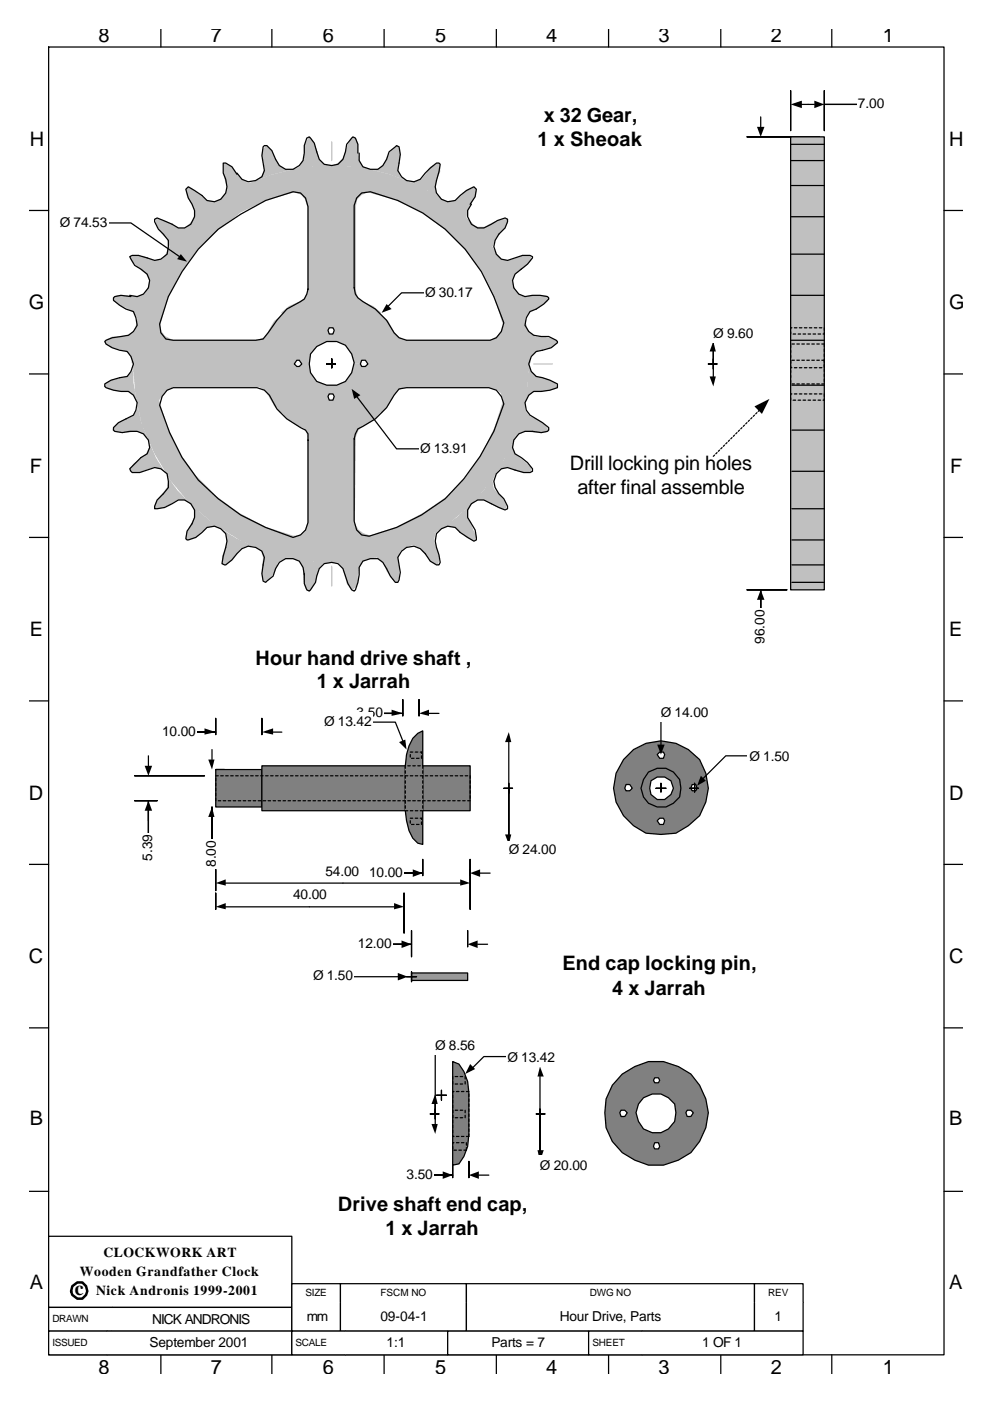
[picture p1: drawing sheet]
<svg xmlns="http://www.w3.org/2000/svg" width="210mm" height="297mm" viewBox="0 0 210 297" stroke-linecap="round" stroke-linejoin="round" font-family="sans-serif">
<g fill="none" stroke="#000" stroke-width=".26">
<path d="M10.3 10h190v277.2h-190zM34.1 6.2v3.8M57.7 6.2v3.8M81.5 6.2v3.8M105.3 6.2v3.8M129.1 6.2v3.8M152.9 6.2v3.8M176.5 6.2v3.8M6.3 44.6h4M200.3 44.6h4M6.3 79.3h4M200.3 79.3h4"/>
<path d="M6.3 113.9h4M200.3 113.9h4M6.3 148.6h4M200.3 148.6h4M6.3 183.3h4M200.3 183.3h4M6.3 217.9h4M200.3 217.9h4M6.3 252.6h4M200.3 252.6h4M34.1 287.2v4.1M57.7 287.2v4.1"/>
<path d="M81.5 287.2v4.1M105.3 287.2v4.1M129.1 287.2v4.1M152.9 287.2v4.1M176.5 287.2v4.1"/>
</g>
<path d="M10.3 262.1h51.6v15.1h-51.6z" fill-rule="evenodd" fill="#fff" stroke="#000" stroke-width=".26"/>
<path d="M61.9 272.2h10.3v3.9h-10.3z" fill-rule="evenodd" fill="#fff"/>
<path d="M61.9 276.1v-3.9h10.3v3.9" fill="none" stroke="#000" stroke-width=".26"/>
<path d="M72.2 272.2h26.8v3.9h-26.8z" fill-rule="evenodd" fill="#fff"/>
<path d="M72.2 276.1v-3.9h26.8v3.9" fill="none" stroke="#000" stroke-width=".26"/>
<path d="M99 272.2h61.1v3.9h-61.1z" fill-rule="evenodd" fill="#fff"/>
<path d="M99 276.1v-3.9h61.1v3.9" fill="none" stroke="#000" stroke-width=".26"/>
<path d="M160.1 272.2h10.3v3.9h-10.3z" fill-rule="evenodd" fill="#fff"/>
<path d="M160.1 276.1v-3.9h10.3v3.9" fill="none" stroke="#000" stroke-width=".26"/>
<path d="M10.3 277.2h13.5v5h-13.5z" fill-rule="evenodd" fill="#fff"/>
<path d="M23.8 277.2h-13.5v5h13.5" fill="none" stroke="#000" stroke-width=".26"/>
<path d="M23.8 277.2h38.1v5h-38.1z" fill-rule="evenodd" fill="#fff"/>
<path d="M23.8 277.2h38.1v5h-38.1" fill="none" stroke="#000" stroke-width=".26"/>
<path d="M61.9 276.1h10.3v6.1h-10.3z" fill-rule="evenodd" fill="#fff"/>
<path d="M61.9 276.1v6.1h10.3v-6.1" fill="none" stroke="#000" stroke-width=".26"/>
<path d="M72.2 276.1h26.8v6.1h-26.8z" fill-rule="evenodd" fill="#fff"/>
<path d="M72.2 276.1v6.1h26.8v-6.1" fill="none" stroke="#000" stroke-width=".26"/>
<path d="M99 276.1h61.1v6.1h-61.1z" fill-rule="evenodd" fill="#fff"/>
<path d="M99 276.1v6.1h61.1v-6.1" fill="none" stroke="#000" stroke-width=".26"/>
<path d="M160.1 276.1h10.3v6.1h-10.3z" fill-rule="evenodd" fill="#fff"/>
<path d="M160.1 276.1v6.1h10.3v-6.1" fill="none" stroke="#000" stroke-width=".26"/>
<path d="M10.3 282.2h12.5v5h-12.5z" fill-rule="evenodd" fill="#fff"/>
<path d="M22.8 282.2h-12.5v5h12.5" fill="none" stroke="#000" stroke-width=".26"/>
<path d="M22.8 282.2h39.1v5h-39.1z" fill-rule="evenodd" fill="#fff"/>
<path d="M22.8 282.2h39.1v5h-39.1" fill="none" stroke="#000" stroke-width=".26"/>
<path d="M61.9 282.2h11.4v5h-11.4z" fill-rule="evenodd" fill="#fff"/>
<path d="M73.3 282.2h-11.4v5h11.4" fill="none" stroke="#000" stroke-width=".26"/>
<path d="M73.3 282.2h21.7v5h-21.7z" fill-rule="evenodd" fill="#fff"/>
<path d="M73.3 282.2h21.7v5h-21.7" fill="none" stroke="#000" stroke-width=".26"/>
<path d="M95 282.2h29.9v5h-29.9z" fill-rule="evenodd" fill="#fff" stroke="#000" stroke-width=".26"/>
<path d="M124.9 282.2h11.4v5h-11.4z" fill-rule="evenodd" fill="#fff"/>
<path d="M136.3 282.2h-11.4v5h11.4" fill="none" stroke="#000" stroke-width=".26"/>
<path d="M136.3 282.2h34.1v5h-34.1z" fill-rule="evenodd" fill="#fff"/>
<g fill="none" stroke="#000" stroke-width=".26">
<path d="M151.6 96.5l-.3 .2M152.1 96l-.2 .2M152.7 95.4l-.3 .3M153.2 94.9l-.3 .3M153.7 94.4l-.2 .2M154.3 93.8l-.3 .3M154.8 93.3l-.3 .3M155.3 92.8l-.3 .2M155.8 92.3l-.2 .2M156.4 91.7l-.3 .3M156.9 91.2l-.3 .3M157.4 90.7l-.2 .2"/>
<path d="M158 90.1l-.3 .3M158.5 89.6l-.3 .3M159 89.1l-.3 .2M159.5 88.5l-.2 .3M160.1 88l-.3 .3M160.6 87.5l-.3 .3M161.1 87l-.2 .2M136.3 282.2h34.1v5h-34.1"/>
</g>
<path d="M160.1 86.2l3.1-1.6-1.5 3.2z" fill="#000"/>
<path d="M158.5 125.1h8.5zM158.5 29h15.3zM161.4 125.1v7.9z" fill-rule="evenodd" fill="#fff"/>
<path d="M158.5 29h15.3h-15.3M161.4 24.8v2.4M158.5 125.1h8.5h-8.5M161.4 125.1v7.9v-7.9M161.4 127.2v2.1" fill="none" stroke="#000" stroke-width=".26"/>
<path d="M160.6 26.9h1.6l-.8 2.1zM161.4 125.1l.8 2.1h-1.6z" fill="#000"/>
<g fill="#fff">
<path d="M159.3 129h3.9v8h-3.9z" fill-rule="evenodd"/>
<path d="M167.7 19.2v8.5zM174.9 19.2v8.5zM174.9 22.1h10z" fill-rule="evenodd"/>
</g>
<path d="M167.7 19.2v8.5v-8.5M174.9 19.2v8.5v-8.5M169.9 22.1h2.9M174.9 22.1h10h-10" fill="none" stroke="#000" stroke-width=".26"/>
<path d="M167.7 22.1l2.4-.8v1.6zM172.8 21.3l2.1 .8-2.1 .8z" fill="#000"/>
<g fill="#fff">
<path d="M181.8 20h6.3v4h-6.3z" fill-rule="evenodd"/>
<path d="M150.3 77.2h1.8zM151.3 76.1v2.1z" fill-rule="evenodd"/>
</g>
<path d="M150.3 77.2h1.8h-1.8M151.3 78.2v-2.1v2.1M151.3 70.6v6.6v-2.9M151.3 77.2v2.9" fill="none" stroke="#000" stroke-width=".26"/>
<path d="M151.3 72.4l.6 2.1h-1.4zM150.5 79.8h1.4l-.6 2.1z" fill="#000"/>
<path d="M150.8 68.4h9.3v4.3h-9.3z" fill-rule="evenodd" fill="#fff"/>
<path d="M167.7 29h7.2v96.1h-7.2z" fill-rule="evenodd" fill="#c0c0c0" stroke="#000" stroke-width=".26"/>
<g fill="none" stroke="#000" stroke-width=".26">
<path d="M167.7 39.3h7.2M167.7 34h7.2M167.7 30.6h7.2M167.7 53.9h7.2M167.7 45.9h7.2M167.7 72.1h7.2M167.7 62.6h7.2M167.7 77.4v.6h.3M167.7 70.3v.5M167.7 73.2v.5M167.7 74.3v.5M167.7 75.3v.5"/>
<path d="M167.7 76.4v.8M167.7 78.5v.5M167.7 79.6v.5M168 69.5h-.3v.3M168 76.4h.5M168 72.9h.5M168.3 70.8h.5M168.5 78h.6M168.5 69.5h.6M169.1 76.4h.5M169.1 72.9h.5M169.3 70.8h.6"/>
<path d="M169.6 78h.5M169.6 69.5h.5M170.1 76.4h.6M170.1 72.9h.6M170.4 70.8h.5M170.7 78h.5M170.7 69.5h.5M171.2 76.4h.5M171.2 72.9h.5M171.4 70.8h.6M171.7 78h.5M171.7 69.5h.5"/>
<path d="M172.2 76.4h.6M172.2 72.9h.6M172.5 70.8h.5M172.8 78h.5M172.8 69.5h.5M173.3 76.4h.5M173.3 72.9h.5M173.6 70.8h.5M173.8 78h.6M173.8 69.5h.6M174.4 72.9h.5v.6M174.4 76.4h.5"/>
<path d="M174.9 69.5v.5M174.9 70.6v.2h-.3M174.9 74v.5M174.9 75.1v.5M174.9 76.1v.8M174.9 77.2v.8M174.9 78.2v.6M174.9 79.3v.5M167.7 80.6v.5M167.7 84.3v.5M168 81.7h6.9M168 91.2h6.9"/>
<path d="M168 99.9h6.9M168 83.5h-.3v.3M168 81.4h.5M168.3 84.8h.5M168.5 83.5h.6M169.1 81.4h.5M169.3 84.8h.6M169.6 83.5h.5M170.1 81.4h.6M170.4 84.8h.5M170.7 83.5h.5M171.2 81.4h.5"/>
<path d="M171.4 84.8h.6M171.7 83.5h.5M172.2 81.4h.6M172.5 84.8h.5M172.8 83.5h.5M173.3 81.4h.5M173.6 84.8h.5M173.8 83.5h.6M174.4 81.4h.5M174.9 80.3v.6M174.9 83.5v.5M174.9 84.6v.2h-.3"/>
<path d="M168 107.9h6.9M168 114.5h6.9M168 119.8h6.9M168 123.5h6.9"/>
</g>
<g fill="#c0c0c0" stroke="#c0c0c0" stroke-width=".26">
<path d="M28.3 76.9h41h-3.4l-6.4 10.6-1.3-1.6-1.8-3.2-1.4-.8h-18.2l-1.9 1.1-1.3 1.8a38.1 38.1 0 0 0 28.6 28.9h1.6l1-1.1 .6-1.8v-18l-.3-1.3-.5-.8-.8-.3-2.4-1.3-1.9-2.1 6.6-10.6a4.1 4.1 0 0 0 4.3 4.5l-.3 38.3a42.2 42.2 0 0 1-37.3-23.2l-2.6-6.1-1.4-6.4z" fill-rule="evenodd"/>
<path d="M40.5 47.3a43.1 43.1 0 0 1 29.9-12.2v41l.2-3.4-10.8-6.4 1.6-1.3 1.8-.8 1.4-.8 .8-1.3v-18.3l-.6-1.6-.8-1-1.6-.5-5.8 1.5-5.5 2.7-4.8 3.7-4.5 4.2-3.4 4.8-2.9 5.5-1.6 5.9 .2 1.3 .8 1 1.6 .8h18.3l1.3-.5 .8-1 1.3-2.4 2.1-1.6 10.3 6.3a4.1 4.1 0 0 0-4.5 4.3l-38.1-.3a42 42 0 0 1 12.5-29.6z" fill-rule="evenodd"/>
<path d="M71.2 77.2l41-.3a42 42 0 0 1-41.8 42.3l-.3-37.8 1.9-.5 1.3-.8 1-1.6 .3-1.6 6.4 10.1-1.9 2.1-2.4 1.3-.8 .8-.5 1.3-.3 18.5 .8 1.4 1.1 .8 1.6 .5 5.5-1.9 5.6-2.9a34.1 34.1 0 0 0 15.3-18.2l1.9-5.9-.5-1.5-1.1-.8-1.6-.6h-16.4l-1.8 .3-1.4 .5-1.8 3.2-1.3 1.6-6.4-10.6z" fill-rule="evenodd"/>
<path d="M70.1 35.1a42.3 42.3 0 0 1 37.6 22.8l2.6 6 1.6 6.4 .5 6.6h-37.8l-.3-1.6-1-1.3-1.6-1.1-1.6-.2 10.3-6.1 1.9 1.6 1.3 2.4 1.1 1 1 .5h18.5l1.4-.8 .8-1 .5-1.3-1.9-5.9-2.6-5.5-3.7-4.8a34.7 34.7 0 0 0-20.6-12.1l-1.4 .5-1 1-.3 1.4v18.2l.5 1.6 1.4 .8 1.8 .8 1.6 1.3-10.6 6.6 .3 3.2z" fill-rule="evenodd"/>
</g>
<g fill="#c0c0c0">
<path d="M74.3 29.5l.8-.5 .6 .5 .2 1.1 .3 3.4 .8 1.4 1.6 .5-4.3-.5-3.9-.3 1.3-.5 1.1-1.1z" fill-rule="evenodd"/>
<path d="M78.3 35.9h1.9l1-.8 1.6-2.9 1.6-1.3 .5 1.8-.5 3.5 .5 1.3 1.4 .8-3.8-1.3z" fill-rule="evenodd"/>
<path d="M86.3 38.3l1.5 .2 1.6-.5 1.1-1.3 .8-1.3 1.8-.8 .3 .8v1l-.5 1.1-.6 2.1 .3 1.6 1.1 1-3.5-2.1z" fill-rule="evenodd"/>
<path d="M93.7 42.2l1.3 .6 1.6-.3 2.4-2.1 1-.5h.8l.3 .8-.3 1-1.6 2.9-.2 1.6 1 1.3-3.2-2.9z" fill-rule="evenodd"/>
<path d="M100 47.5l1.3 .6h1.6a7.5 7.5 0 0 1 4.8-1.6v.8l-.5 1-2.2 2.4-.5 1.6 .5 1.6-2.3-3.5z" fill-rule="evenodd"/>
<path d="M105 53.9l1.4 1 1.5 .3 3-1h1.3l.5 .2v.8l-1.6 1.6-1.8 1.3-.6 1.6 .3 1.3-1.8-3.7z" fill-rule="evenodd"/>
<path d="M109 61l1.1 1.4 1.3 .5 1.8-.3h2.7l.5 .5-.2 .8-1.9 1.4-1.9 .8-1 1.3v1.6l-.8-4z" fill-rule="evenodd"/>
<path d="M111.4 69l.8 1.3 1.3 1h1.6l2.6 .6 .6 .5-.6 .8-.8 .5-3.1 .8-1.4 1.1-.2 1.6-.3-4.3z" fill-rule="evenodd"/>
<path d="M112.2 77.2l.5 1.6 1.1 1 1.6 .3 1.3 .5 1 .5 .6 .8-.6 .6-1 .2-1.3 .3h-2.2l-1.3 1-.5 1.4 .5-4z" fill-rule="evenodd"/>
<path d="M111.4 85.4v1.6l1 1.3a6.1 6.1 0 0 1 4 2.9l-.8 .5h-2.4l-1.8-.2-1.6 .5-.8 1.3 1.3-4z" fill-rule="evenodd"/>
<path d="M109 93.3l-.3 1.6 .6 1.3 3.4 2.9v.8l-.8 .3h-1l-3.2-1.1-1.6 .3-1.1 1.1 2.2-3.5z" fill-rule="evenodd"/>
<path d="M105 100.5l-.5 1.5 .3 1.6 2.1 2.4 .5 1.1v.8h-.8l-1-.3-2.9-1.6h-1.6l-1.4 .8 3-2.9z" fill-rule="evenodd"/>
<path d="M93.4 112.1l3.4-2.4 3.2-2.9-.8 1.6v1.3l1.9 4-.3 .8h-.8l-1-.6-2.4-2.1-1.6-.2z" fill-rule="evenodd"/>
<path d="M86.3 115.8l3.7-1.6 3.4-2.1-1.1 1.1-.2 1.5 1 3v1.3l-.2 .8-.8-.3-.8-.5-2.1-2.7-1.4-.8z" fill-rule="evenodd"/>
<path d="M78.3 118.4l4-1 4-1.6-1.4 1.1-.5 1.5 .3 1.6v2.7l-.6 .8-.8-.6-1.3-1.8-.8-1.9-1.3-1z" fill-rule="evenodd"/>
<path d="M70.1 119h4.2l4-.8-1.3 .8-.8 1.3-.3 1.6v1.6l-.5 1-.5 .6-.6-.3-.7-1.1-.8-3.1-1.1-1.4z" fill-rule="evenodd"/>
<path d="M61.9 118.4l4.2 .6 4 .2-1.6 .3-1 1.3-.3 1.6-.5 1.3-.6 1.1-.7 .5-.6-.5-.2-1.1-.3-1.3v-2.1l-.8-1.3z" fill-rule="evenodd"/>
<path d="M54.2 115.8l3.7 1.6 4 .8-1.6 .2-1.3 .8-.5 1.6-.8 1.3-.8 .8-.8 .3-.5-1.6 .2-3.4-.5-1.6z" fill-rule="evenodd"/>
<path d="M46.8 112.1l3.5 2.1 3.7 1.6h-1.6l-1.3 .5-1.9 2.4-1 .8-.8 .3-.3-.8v-1.1l1.1-3.2-.3-1.5z" fill-rule="evenodd"/>
<path d="M40.5 106.8l2.9 2.6 3.4 2.7-1.6-.5-1.3 .2-2.4 2.1-1.3 .6h-.8v-.8l.3-1.1 1.6-2.9v-1.6z" fill-rule="evenodd"/>
<path d="M35.2 100.5l2.4 3.4 2.9 2.9-1.3-.8h-1.6a7.3 7.3 0 0 1-4.8 1.9v-.8l.5-1.1 2.2-2.6 .2-1.6z" fill-rule="evenodd"/>
<path d="M31.5 93.3l1.6 3.7 2.1 3.5-1.1-1.1-1.6-.3-2.9 1.1h-1.3l-.8-.3 .3-.8 .5-.8 2.7-2.1 .7-1.6z" fill-rule="evenodd"/>
<path d="M29.1 85.4l.8 3.9 1.6 4-1.1-1.3-1.6-.5a7.6 7.6 0 0 1-5-.3l1.3-1.6 2.9-1.3 1.1-1.3z" fill-rule="evenodd"/>
<path d="M22.5 81.1l1-.5 3.2-.8 1.3-1 .3-1.6v3.9l.8 4.3-.8-1.6-1.3-.8h-1.6l-2.6-.5-.6-.6z" fill-rule="evenodd"/>
<path d="M22.2 72.4l.6-.5 1-.6h1.3l1.9-.2 1.6-.8 .5-1.3-.8 3.9v4.3l-.5-1.6-1.1-1.1-1.6-.5-1.6-.3-1-.8z" fill-rule="evenodd"/>
<path d="M24.1 63.1l.8-.5h2.1l2.1 .3 1.6-.5 .8-1.4-1.3 4-1.1 4v-1.6l-1.1-1.3-1.3-.8-1.3-.6-1.1-.8z" fill-rule="evenodd"/>
<path d="M27.8 54.4l.5-.2h1.1l1.3 .2 1.8 .8 1.9-.3 1.1-1-2.2 3.4-1.8 3.7 .2-1.6-.7-1.3-1.4-1-1.8-1.9z" fill-rule="evenodd"/>
<path d="M33.1 46.5h.8l1 .2 2.9 1.6h1.6l1.3-.8-2.9 2.9-2.3 3.5 .5-1.6-.5-1.6-1.1-1-.8-1.4-.5-1z" fill-rule="evenodd"/>
<path d="M39.7 39.9h.8l3.4 2.6 1.6 .3 1.3-.6-3.1 2.4-3.2 2.9 .8-1.6v-1.5l-1.6-2.7-.3-1z" fill-rule="evenodd"/>
<path d="M47.6 34.6l1.6 .8 2.1 2.6 1.4 .8 1.5-.3-3.7 1.6-3.7 2.1 1.1-1.3 .3-1.3a6.7 6.7 0 0 1-.6-5z" fill-rule="evenodd"/>
<path d="M56.4 30.9l.5 .2 .8 .8 .5 1.3 1.1 1.9 1.3 .8h1.6l-4.3 1.1-3.7 1.3 1.4-1.1 .5-1.3-.5-3.2 .2-1z" fill-rule="evenodd"/>
<path d="M65.6 29l.5 .5 1.1 2.2 .5 2.1 1.1 1 1.6 .6h-4.3l-3.9 .8 1.3-.8 .8-1.4 .3-1.5v-1.6z" fill-rule="evenodd"/>
</g>
<path d="M70.4 30.1v3.9M65.4 77.2h9.7M70.4 72.1v10.1M113.2 77.2h4M70.4 120v4.3" fill="none" stroke="#c0c0c0" stroke-width=".26"/>
<path d="M50.3 37l-1.1-1.6-1.3-.8h-.5v2.1l.5 1.3a3.4 3.4 0 0 1-2.4 4.8l-1.6-.3-1-1-2.9-1.9-.6 .5 .6 1.9 .7 1.3a3.3 3.3 0 0 1-1.5 5h-1.4l-1.3-.8-3.2-1.3-.5 .3v.5l.8 1.6 2.1 2.4v1.3l-.2 1.6-1.4 1-1.3 .3-3.4-1h-1.4l-.5 .2 1.1 1.9 1.3 .8a3 3 0 0 1 1.6 3.9 3 3 0 0 1-4 1.6M75.9 32.5v-1.9l-.5-1.3-.5-.3-1.3 1.6-.3 1.6a3 3 0 0 1-3.1 2.9 3 3 0 0 1-3-2.9l-.5-1.9-1.1-1.3-.5 .3-.5 1.6v1.6a3.1 3.1 0 0 1-2.5 3.4 3.1 3.1 0 0 1-3.6-2.1l-.8-1.9-1.1-1h-.5l-.3 .2-.2 1.9 .5 3.2-.5 1.3-1.4 .8-1.5 .2-1.4-.5-1-1.3M76.2 32.5v1.5l.8 1.4 1.6 .5h1.6l1-.8 .8-1.3 .5-1.6 1.6-1.3 .6 .2 .2 1.6-.5 3.5a3.1 3.1 0 0 0 2.7 2.3 3.1 3.1 0 0 0 3.1-1.8l2.4-2.1h.5l.3 .2-.8 3.5a3.1 3.1 0 0 0 .6 3.4 3.1 3.1 0 0 0 3.4 .8l2.4-2.1 1.5-.8 .6 .5-.3 1.6-1.1 1.6M42.1 52.8l4.2-4.2 4.8-3.2 5.3-2.9 5.8-1.8 1.6 .2 1 1.1 .6 1.8v17.5l-.3 1.1-.5 1-3.7 2.1-2.2 2.4-2.9 4-1.6 .2h-17.4l-1.6-.2-1.1-1.3-.2-1.9 1.8-5.8 2.9-5.3zM75.7 42l1-1.1 1.9-.2a37.1 37.1 0 0 1 26.2 22.2l2.1 5.5-.5 1.9-1.1 1.3-1.3 .5h-17.7l-1.6-.5-1.1-1-1.6-2.7-2.4-2.4-2.6-1.6-1.1-.8-.5-.7-.3-1.4v-17.4zM100 43.3a2.99 2.99 0 0 0-.5 3.5 2.99 2.99 0 0 0 3.2 1.5l2.9-1.6 1.6-.5 .5 .3v.5l-.5 1.3-1.4 1.4a3.3 3.3 0 0 0 .6 5.2l1.3 .3 3.2-1h1.5l.6 .2v.3l-1.1 1.3-1.3 1.1a3 3 0 0 0-1.6 3.9 3 3 0 0 0 4 1.6h1.6l1.6 .3 .2 .2v.3l-1 1.1-1.6 1-1.4 .6-.7 1.3-.3 1.6 .8 1.3 1 .8 1.6 .2h1.6l1.9 1.1v.3l-1.4 1-1.8 .6a2.91 2.91 0 0 0-2.9 2.9 2.91 2.91 0 0 0 2.9 2.9l1.6 .5 1.6 .8v.8l-1.6 .5-1.9 .3h-1.6l-1 .8-.8 1.6 .3 1.6 .7 1 2.7 1.6 1.3 1.1v.5l-.2 .3-1.4 .2-1.8-.2a3.2 3.2 0 0 0-3.5 1.1 3.2 3.2 0 0 0-.2 3.6l1.3 .8 1.3 1.1 1.1 1.3v.5l-.6 .3h-1.3l-3.4-1.1a3 3 0 0 0-2.7 4.3l.8 1.3 1.1 1 .8 1.6v.6l-.5 .2-4.5-2.1a2.98 2.98 0 0 0-3.5 3.7l1.6 2.7 .3 2.1-.6 .2-2.9-1.8a2.88 2.88 0 0 0-3.3-1.2 2.88 2.88 0 0 0-2 3l1.1 4.5-.3 .6h-.5l-1.3-.8-1.1-1.6a3.2 3.2 0 0 0-3.2-1.6 3.2 3.2 0 0 0-2.6 2.4l.5 3.2-.2 1.5-.3 .6h-.5l-1.1-1.4-1.6-2.9-1-.8h-1.6l-1.6 .6-.8 1.3a8.1 8.1 0 0 1-1.1 5l-.5-.2-.8-1.4-.5-1.6a3 3 0 0 0-3.1-2.9 3 3 0 0 0-3 2.9l-.3 1.4-1.3 1.8-.5-.2-.5-1.4v-2.1M27.8 62.9l-2.1-.3-1.4 .3-.2 .2v.6l1.3 1 1.3 .8 1.6 .6 .5 1.3 .3 1.6-.8 1.3-1 .8-3.5 .5-1.3 .5-.3 .3 .3 .5 1.3 .8 1.6 .6 1.6 .2 .8 1.1 .5 1.6-.5 1.6-.8 1-3.5 .8-1.3 .8v.5a8.1 8.1 0 0 0 5.1 1.1l1 .8 .8 1.6-.3 1.6-.5 1-3.2 1.6-1 1.1v.5l.2 .3 1.6 .2 1.6-.2a3.2 3.2 0 0 1 3.5 1.1 3.2 3.2 0 0 1 .2 3.6l-1.3 .8-2.4 2.4 .3 .5 .2 .3h1.6l3.2-1.1 1.3 .3 1.4 1.1 .2 1.5v1.4l-2.4 2.6-.5 1.3v.6l2.1-.3 1.6-.8a2.86 2.86 0 0 1 3.6-.4 2.86 2.86 0 0 1 1.2 3.3l-.6 1.3-1 1.6-.3 1.6 .3 .3h.3l1.5-.6 1.4-1a2.88 2.88 0 0 1 3.3-1.2 2.88 2.88 0 0 1 2 3l-1.1 4.8 .8 .3 1.3-1.1 1.1-1.3a3.3 3.3 0 0 1 5.3-.5l.5 1.3-.5 3.4 .2 1.6 .6 .3 1.5-1.4 .6-1.5a3.2 3.2 0 0 1 5-1.6l.8 1.3 .3 1.6M67.7 73.7l1.9-.5a4.1 4.1 0 0 1 4.7 4l-.5 1.6-1 1.5a4.3 4.3 0 0 1-6.7-3.4l.6-1.6zM35.5 82.7l1.3-.5h17.7l1.6 .5 1 1.1a13.8 13.8 0 0 0 7.7 7.4l.6 .8v18.8l-.6 1.6-1 1-1.6 .5a41.9 41.9 0 0 1-20.1-12.1l-3.5-4.8-2.6-5.3-2.1-5.8 .5-1.9zM75.9 90.9a14 14 0 0 0 7.7-7.1l1.1-1.3 1.6-.3h17.4l1.6 .5 1.1 1.3 .5 1.6a45.3 45.3 0 0 1-12.4 20.1l-5.1 3.5-5.3 2.6-5.8 1.9-1.6-.3-1-1-.6-1.9v-17.5l.3-1z" fill="none" stroke="#000" stroke-width=".26"/>
<g fill="#fff" stroke="#000" stroke-width=".26">
<path d="M67.7 73.7l1.6-.8h1.9a4.2 4.2 0 0 1 3 5.9 4.2 4.2 0 0 1-6.5 1.5l-1.3-1.3-.5-1.8 .5-1.9z" fill-rule="evenodd"/>
<path d="M67.2 73.5a4.7 4.7 0 0 1 6-.3 4.7 4.7 0 0 1 1.4 5.8l-1.3 1.9-1.9 .8h-2.1l-2.1-.8-1.3-1.9-.3-1.8 .3-2.1z" fill-rule="evenodd"/>
</g>
<path d="M69.3 77.2h1.9zM70.4 76.1v1.9z" fill-rule="evenodd" fill="#fff"/>
<path d="M69.3 77.2h1.9h-1.9M70.4 78v-1.9v1.9M90.2 62.1h-5l-2.9 2.9" fill="none" stroke="#000" stroke-width=".26"/>
<path d="M82 64.5l1.1 1-2.1 .8z" fill="#000"/>
<g fill="#fff">
<path d="M90 60h10.5v3.9h-10.5z" fill-rule="evenodd"/>
<path d="M69.3 77.2h1.9zM70.4 76.1v1.9z" fill-rule="evenodd"/>
</g>
<path d="M22.8 47.3h5l10.3 7.1M69.3 77.2h1.9h-1.9M70.4 78v-1.9v1.9" fill="none" stroke="#000" stroke-width=".26"/>
<path d="M38.4 53.9l1.3 1.6-2.1-.6z" fill="#000"/>
<g fill="#fff">
<path d="M12.4 45.2h10.6v3.9h-10.6z" fill-rule="evenodd"/>
<path d="M99.7 184.3v8.5zM45.8 184.3v4.5z" fill-rule="evenodd"/>
</g>
<path d="M45.8 184.3v4.5v-4.5M47.6 187.2h50M99.7 184.3v8.5v-8.5" fill="none" stroke="#000" stroke-width=".26"/>
<path d="M45.8 187.2l2.1-.8v1.4zM97.6 186.4l2.1 .8-2.1 .6z" fill="#000"/>
<path d="M68.8 182.7h7.9v4h-7.9z" fill-rule="evenodd" fill="#fff"/>
<path d="M87.3 206.3h11.9v1.6h-11.9z" fill-rule="evenodd" fill="#969696" stroke="#000" stroke-width=".26"/>
<path d="M86.3 207.1h2.1zM87.3 206v2.1z" fill-rule="evenodd" fill="#fff"/>
<path d="M74.9 207.1h9.8M86.3 207.1h2.1h-2.1M87.3 208.1v-2.1v2.1" fill="none" stroke="#000" stroke-width=".26"/>
<path d="M84.4 206.3l2.1 .8-2.1 .8z" fill="#000"/>
<g fill="#fff">
<path d="M66.1 205h9v3.9h-9z" fill-rule="evenodd"/>
<path d="M91.3 236.2h1.8zM92.3 235.1v2.1z" fill-rule="evenodd"/>
</g>
<path d="M91.3 236.2h1.8h-1.8M92.3 237.2v-2.1v2.1M92.3 221.6v14.6v-2.4M92.3 236.2v2.4" fill="none" stroke="#000" stroke-width=".26"/>
<path d="M92.3 232l.6 2.1h-1.4zM91.5 238.3h1.4l-.6 2.1z" fill="#000"/>
<g fill="#fff">
<path d="M91.8 219.5h9.3v4.2h-9.3z" fill-rule="evenodd"/>
<path d="M113.8 236.2h1.8zM114.6 235.1v2.1z" fill-rule="evenodd"/>
</g>
<path d="M113.8 236.2h1.8h-1.8M114.6 237.2v-2.1v2.1M114.6 228.2v8M114.6 244.1v-7.9v10.8" fill="none" stroke="#000" stroke-width=".26"/>
<path d="M114.6 226.1l.8 2.1h-1.4zM114 243.9h1.4l-.8 2.3z" fill="#000"/>
<g fill="#fff">
<path d="M114.3 244.9h10.8v4.2h-10.8z" fill-rule="evenodd"/>
<path d="M92.6 232.2h2.1zM93.7 231.2v2.1z" fill-rule="evenodd"/>
</g>
<path d="M92.6 232.2h2.1h-2.1M93.7 233.3v-2.1v2.1M107.7 224h-5l-2.4 2.4" fill="none" stroke="#000" stroke-width=".26"/>
<path d="M99.7 225.6l1.1 1.1-2.1 1z" fill="#000"/>
<g fill="#fff">
<path d="M107.4 221.9h10.6v4.2h-10.6z" fill-rule="evenodd"/>
<path d="M99.5 246.2v3.5zM96 246.2v3.5zM89.2 249.1h6.8z" fill-rule="evenodd"/>
</g>
<path d="M91.8 249.1h2.4M96 246.2v3.5v-3.5M96 249.1h-6.8h6.8M99.5 246.2v3.5v-3.5M101.6 249.1h2.1" fill="none" stroke="#000" stroke-width=".26"/>
<path d="M93.9 248.4l2.1 .7-2.1 .8zM99.5 249.1l2.1-.7v1.5z" fill="#000"/>
<g fill="#fff">
<path d="M86 247h6.1v4h-6.1z" fill-rule="evenodd"/>
<path d="M88.9 148.3v3.5zM85.5 148.3v3.5zM78.3 151.3h7.2z" fill-rule="evenodd"/>
</g>
<path d="M81.2 151.3h2.1M85.5 148.3v3.5v-3.5M85.5 151.3h-7.2h7.2M88.9 148.3v3.5v-3.5M90.8 151.3h2.3" fill="none" stroke="#000" stroke-width=".26"/>
<path d="M83.1 150.5l2.4 .8-2.4 .5zM88.9 151.3l2.1-.8v1.3z" fill="#000"/>
<g fill="#fff">
<path d="M75.1 149.1h6.4v4h-6.4z" fill-rule="evenodd"/>
<path d="M106.9 167.1h1.8zM107.9 166.1v2.1z" fill-rule="evenodd"/>
</g>
<path d="M107.9 157.1v10M106.9 167.1h1.8h-1.8M107.9 168.2v-2.1v2.1M107.9 177.2v-10.1v13.3" fill="none" stroke="#000" stroke-width=".26"/>
<path d="M107.9 155.2l.6 2.1h-1.3zM107.2 176.9h1.3l-.6 2.1z" fill="#000"/>
<g fill="#fff">
<path d="M107.4 178.2h10.9v4h-10.9z" fill-rule="evenodd"/>
<path d="M87.8 165.3h2.2zM88.9 164.2v1.9z" fill-rule="evenodd"/>
</g>
<path d="M78.8 153.1h5.1l1.6 4M87.8 165.3h2.2h-2.2M88.9 166.1v-1.9v1.9" fill="none" stroke="#000" stroke-width=".26"/>
<path d="M84.7 157.3l1.3-.5 .3 2.1z" fill="#000"/>
<g fill="#fff">
<path d="M68.5 151h10.6v4h-10.6z" fill-rule="evenodd"/>
<path d="M28.6 169.8h4.7zM28.6 164.5h14.8zM31.5 169.8v10z" fill-rule="evenodd"/>
</g>
<path d="M28.6 169.8h4.7h-4.7M28.6 164.5h14.8h-14.8M31.5 169.8v10v-10M31.5 160.2v2.2M31.5 171.9v2.1" fill="none" stroke="#000" stroke-width=".26"/>
<path d="M31.5 169.8l.8 2.1h-1.6zM30.7 162.4h1.6l-.8 2.1z" fill="#000"/>
<g fill="#fff">
<path d="M29.4 176.7h3.9v6.3h-3.9z" fill-rule="evenodd"/>
<path d="M99.7 182.2v3.4zM89.7 182.2v3.4zM81.8 185.1h7.9z" fill-rule="evenodd"/>
</g>
<path d="M85.5 185.1h2.1M89.7 182.2v3.4v-3.4M89.7 185.1h-7.9h7.9M99.7 182.2v3.4v-3.4M101.6 185.1h2.4" fill="none" stroke="#000" stroke-width=".26"/>
<path d="M87.6 184.3l2.1 .8-2.1 .8zM99.7 185.1l2.2-.8v1.6z" fill="#000"/>
<g fill="#fff">
<path d="M78.1 183h7.6v4h-7.6z" fill-rule="evenodd"/>
<path d="M99.2 197.3v3.4zM87.3 197.3v5.5zM79.4 200.2h7.9z" fill-rule="evenodd"/>
</g>
<path d="M87.3 197.3v5.5v-5.5M99.2 197.3v3.4v-3.4M83.1 200.2h2.1M87.3 200.2h-7.9h7.9M101.3 200.2h2.2" fill="none" stroke="#000" stroke-width=".26"/>
<path d="M85.2 199.4l2.1 .8-2.1 .8zM99.2 200.2l2.1-.8v1.6z" fill="#000"/>
<g fill="#fff">
<path d="M75.4 198.1h7.9v4h-7.9z" fill-rule="evenodd"/>
<path d="M55.6 152.3v3.5zM45.8 152.3v3.5zM37.8 155.2h8z" fill-rule="evenodd"/>
</g>
<path d="M41.5 155.2h2.2M45.8 152.3v3.5v-3.5M45.8 155.2h-8h8M55.6 152.3v3.5v-3.5M57.7 155.2h2.1" fill="none" stroke="#000" stroke-width=".26"/>
<path d="M43.4 154.4l2.4 .8-2.4 .6zM55.6 155.2l2.3-.8v1.4z" fill="#000"/>
<path d="M33.9 153.1h7.9v4h-7.9z" fill-rule="evenodd" fill="#fff"/>
<path d="M45.8 163.2h1.8zM45 171.1v10.1z" fill-rule="evenodd" fill="#808080"/>
<path d="M45 158.9v2.1M45 171.1v10.1v-10.1M45 173.2v2.1M47.6 163.2h-1.8h1.8" fill="none" stroke="#000" stroke-width=".26"/>
<path d="M45 171.1l.5 2.1h-1.3zM44.2 161h1.3l-.5 2.2z" fill="#000"/>
<g fill="#fff">
<path d="M42.9 178h3.9v6.3h-3.9z" fill-rule="evenodd"/>
<path d="M85.7 189.4v8.4zM45.8 189.4v3.4z" fill-rule="evenodd"/>
</g>
<path d="M45.8 189.4v3.4v-3.4M47.6 192.3h36M85.7 189.4v8.4v-8.4" fill="none" stroke="#000" stroke-width=".26"/>
<path d="M45.8 192.3l2.1-.8v1.3zM83.6 191.5l2.1 .8-2.1 .5z" fill="#000"/>
<path d="M61.6 187.5h8v4.2h-8z" fill-rule="evenodd" fill="#fff"/>
<g fill="#808080" stroke="#000" stroke-width=".26">
<path d="M45.8 163.2h9.8v7.9h-9.8z" fill-rule="evenodd"/>
<path d="M55.6 162.4h44.1v9.5h-44.1z" fill-rule="evenodd"/>
<path d="M87.6 156.5l1-1 1.1-.5v24l-1.1-.2-1-1.1-.8-1.6-.5-2.1-.3-2.1v-9.5l.3-2.4 .5-1.9z" fill-rule="evenodd"/>
</g>
<path d="M86 162.4h3.7v9.5h-3.7z" fill-rule="evenodd" fill="#808080"/>
<g fill="none" stroke="#000" stroke-width=".26">
<path d="M87 159.5h.6M87 160v.5M88.1 159.5h.5M89.2 159.5h.2v.2M45.8 165v.5M45.8 166.1v.5M45.8 167.1v.6M45.8 168.2v.5M45.8 169.2v.6M45.8 164.5h.5M46.3 169.8h.5M46.8 164.5h.6"/>
<path d="M47.4 169.8h.5M47.9 164.5h.5M48.4 169.8h.5M48.9 164.5h.6M49.5 169.8h.5M50 164.5h.5M50.5 169.8h.6M51.1 164.5h.5M51.6 169.8h.5M52.1 164.5h.6M52.7 169.8h.5M53.2 164.5h.5"/>
<path d="M53.7 169.8h.5M54.2 164.5h.6M54.8 169.8h.5M55.3 164.5h.5M55.8 169.8h.6M56.4 164.5h.5M56.9 169.8h.5M57.4 164.5h.5M57.9 169.8h.6M58.5 164.5h.5M59 169.8h.5M59.5 164.5h.6"/>
<path d="M60.1 169.8h.5M60.6 164.5h.5M61.1 169.8h.5M61.6 164.5h.6M62.2 169.8h.5M62.7 164.5h.5M63.2 169.8h.6M63.8 164.5h.5M64.3 169.8h.5M64.8 164.5h.6M65.4 169.8h.5M65.9 164.5h.5"/>
<path d="M66.4 169.8h.5M66.9 164.5h.6M67.5 169.8h.5M68 164.5h.5M68.5 169.8h.6M69.1 164.5h.5M69.6 169.8h.5M70.1 164.5h.5M70.6 169.8h.6M71.2 164.5h.5M71.7 169.8h.5M72.2 164.5h.6"/>
<path d="M72.8 169.8h.5M73.3 164.5h.5M73.8 169.8h.5M74.3 164.5h.6M74.9 169.8h.5M75.4 164.5h.5M75.9 169.8h.6M76.5 164.5h.5M77 169.8h.5M77.5 164.5h.6M78.1 169.8h.5M78.6 164.5h.5"/>
<path d="M79.1 169.8h.5M79.6 164.5h.6M80.2 169.8h.5M80.7 164.5h.5M81.2 169.8h.6M81.8 164.5h.5M82.3 169.8h.5M82.8 164.5h.5M83.3 169.8h.6M83.9 164.5h.5M84.4 169.8h.5M84.9 164.5h.6"/>
<path d="M85.5 169.8h.5v.5M86 171.9h.5M86 162.4v.5M86 163.4v.6M86 165.5v.6M86 166.6v.5M86 167.7v.5M86 168.7v.5M86 170.8v.6M86.5 162.4h.5M86.5 164.5h-.5v.5M86.5 169.8h.5"/>
<path d="M87 171.9h.6M87 164.5h.6M87 174v.5M87 173.5h.6M87.3 160.8h.5M87.3 174.8h.5M87.6 162.4h.5M87.6 169.8h.5M88.1 171.9h.5M88.1 164.5h.5M88.1 173.5h.5M88.4 160.8h.5"/>
<path d="M88.4 174.8h.5M88.6 162.4h.6M88.6 169.8h.6M89.2 171.9h.5M89.2 164.5h.5v.5M89.2 173.5h.2v.2M89.4 160.2v.6M89.4 174.3v.5M89.7 162.4v.5M89.7 163.4v.6M89.7 165.5v.6M89.7 166.6v.5"/>
<path d="M89.7 167.7v.5M89.7 168.7v.5M89.7 170.8v.6M90.2 169.8h-.5v.5M90.2 164.5h.6M90.8 169.8h.5M91.3 164.5h.5M91.8 169.8h.5M92.3 164.5h.6M92.9 169.8h.5M93.4 164.5h.5M93.9 169.8h.6"/>
<path d="M94.5 164.5h.5M95 169.8h.5M95.5 164.5h.5M96 169.8h.6M96.6 164.5h.5M97.1 169.8h.5M97.6 164.5h.6M98.2 169.8h.5M98.7 164.5h.5M99.2 169.8h.5M99.7 164.5v.5M99.7 165.5v.6"/>
<path d="M99.7 166.6v.5M99.7 167.7v.5M99.7 168.7v.5"/>
</g>
<path d="M132 227.7a11 11 0 0 1 15.2 .7 11 11 0 0 1 0 15.3 11 11 0 0 1-15.2 .7l-2.1-2.4-1.3-2.9-.3-3.2 .3-2.9 1.3-2.9z" fill-rule="evenodd" fill="#808080" stroke="#000" stroke-width=".26"/>
<path d="M136.5 232.7a4.5 4.5 0 0 1 6.6 1.4l.3 1.8a4.2 4.2 0 0 1-5.2 4.2 4.2 4.2 0 0 1-2.7-6z" fill-rule="evenodd" fill="#fff" stroke="#000" stroke-width=".26"/>
<g fill="#808080" stroke="#000" stroke-width=".26">
<path d="M132.3 161a10.2 10.2 0 0 1 16.1 0 10.5 10.5 0 0 1 0 11.9l-2.4 2.2-2.6 1.6-3.2 .2-3.1-.2a11 11 0 0 1-6.9-9.6l.5-3.1z" fill-rule="evenodd"/>
<path d="M137.6 163.7a4.2 4.2 0 0 1 4.5-.5 4.2 4.2 0 0 1 2.4 3.9l-.3 1.9a4.4 4.4 0 0 1-4.8 2.1 4.4 4.4 0 0 1-3.4-4l.5-1.8z" fill-rule="evenodd"/>
</g>
<g fill="#fff" stroke="#000" stroke-width=".26">
<path d="M132.8 166.3h.8l.5 .8-.5 .6h-.8l-.2-.6z" fill-rule="evenodd"/>
<path d="M139.4 174l.6-.5h.8l.2 .5-.2 .8h-.8z" fill-rule="evenodd"/>
<path d="M146.8 166.3h.8l.3 .8-.3 .6h-.8l-.2-.6z" fill-rule="evenodd"/>
<path d="M139.4 160l.6-.5h.8l.2 .5-.2 .8h-.8z" fill-rule="evenodd"/>
<path d="M138.1 165.5l1.3-.8h1.6l1.3 .8 .6 1.6-.6 1.4-1.3 1h-1.6l-1.3-1-.3-1.4z" fill-rule="evenodd"/>
</g>
<path d="M96 225.1l1.4 .5 1 1.6 .8 2.1 .3 2.4v8.7l-.3 2.7-.8 2.1-1 1.6-1.4 .2z" fill-rule="evenodd" fill="#808080" stroke="#000" stroke-width=".26"/>
<g fill="none" stroke="#000" stroke-width=".26">
<path d="M96 228.2v.6M96 229.3v.5M96 232.2v.5M96 233.3v.5M96 234.3v.6M96 235.4v.5M96 236.4v.6M96 237.5v.5M96 238.6v.5M96 239.6v.6M96.3 231.4h-.3v.3M96.6 235.4h.5"/>
<path d="M96.6 237h.5M96.6 228.2h.5M96.6 229.8h.5M96.8 231.4h.6M97.6 235.4h.6M97.6 237h.6M97.6 228.2h.6M97.6 229.8h.6M97.9 231.4h.5M98.7 228.2v.6M98.7 229.3v.5M98.7 235.4v.5"/>
<path d="M98.7 236.4v.6M99 231.4h.5M99.5 232v.5M99.5 233v.5M99.5 234.1v.5M99.5 235.1v.6M99.5 236.2v.5M99.5 237.2v.6M99.5 238.3v.5M99.5 239.4v.5M96 240.7v.2h.3M96 243.1v.5"/>
<path d="M96.3 242.3h-.3v.2M96.3 243.9h.5M96.8 242.3h.6M96.8 240.9h.6M97.4 243.9h.5M97.9 242.3h.5M97.9 240.9h.5M99 242.3v.5M99 243.3v.6h-.6M99.5 240.4v.5h-.5"/>
</g>
<path d="M139.2 167.1h2.1zM140.2 166.1v1.8z" fill-rule="evenodd" fill="#fff"/>
<path d="M140.2 151.3v6.8M139.2 167.1h2.1h-2.1M140.2 167.9v-1.8v1.8" fill="none" stroke="#000" stroke-width=".26"/>
<path d="M139.4 157.9h1.6l-.8 2.1z" fill="#000"/>
<g fill="#fff">
<path d="M140 149.1h10.5v4h-10.5z" fill-rule="evenodd"/>
<path d="M69.3 77.2h1.9zM70.4 76.1v1.9z" fill-rule="evenodd"/>
</g>
<path d="M69.3 77.2h1.9h-1.9M70.4 78v-1.9v1.9M75.7 84l8.4 11.2h5.1" fill="none" stroke="#000" stroke-width=".26"/>
<path d="M74.6 82.5l1.9 1.3-1.4 .8z" fill="#000"/>
<g fill="#fff">
<path d="M88.9 93h10.8v4h-10.8z" fill-rule="evenodd"/>
<path d="M146.3 167.1h1.9zM147.4 166.1v1.8z" fill-rule="evenodd"/>
</g>
<g fill="#fff" stroke="#000" stroke-width=".26">
<path d="M131.8 235.4h.8l.5 .5-.5 .8h-.8l-.3-.8z" fill-rule="evenodd"/>
<path d="M138.9 242.3h.8l.3 .8-.3 .5h-.8l-.3-.5z" fill-rule="evenodd"/>
<path d="M145.8 235.4h.8l.5 .5-.5 .8h-.8l-.3-.8z" fill-rule="evenodd"/>
<path d="M138.9 228.5h.8l.3 .5-.3 .6h-.8l-.3-.6z" fill-rule="evenodd"/>
<path d="M63 76.4h.5l.5 .8-.5 .5h-.5l-.6-.5z" fill-rule="evenodd"/>
<path d="M69.8 83.5h.8l.3 .5-.3 .8h-.8l-.2-.8z" fill-rule="evenodd"/>
<path d="M76.7 76.4h.8l.6 .8-.6 .5h-.8l-.2-.5z" fill-rule="evenodd"/>
<path d="M69.8 69.5h.8l.3 .5-.3 .8h-.8l-.2-.8z" fill-rule="evenodd"/>
</g>
<path d="M146.3 167.1h1.9h-1.9M147.4 167.9v-1.8v1.8M159 160.2h-5l-4.8 4.8" fill="none" stroke="#000" stroke-width=".26"/>
<path d="M148.7 164.5l1.1 1-1.9 1.1z" fill="#000"/>
<path d="M158.5 158.1h9.2v4.3h-9.2z" fill-rule="evenodd" fill="#fff"/>
<path d="M15.3 272.7l1.1-.8h1.1a1.92 1.92 0 0 1 1 1.7 1.92 1.92 0 0 1-1 1.7h-1.1l-1.1-.8-.2-.7z" fill="none" stroke="#000" stroke-width=".53"/>
<g font-size="4.2">
<text x="20.9" y="8.9">8</text>
<text x="44.7" y="8.9">7</text>
<text x="68.5" y="8.9">6</text>
<text x="92.3" y="8.9">5</text>
<text x="115.9" y="8.9">4</text>
<text x="139.7" y="8.9">3</text>
<text x="163.5" y="8.9">2</text>
<text x="187.3" y="8.9">1</text>
<text x="115.4" y="25.8">x 32 Gear,</text>
<text x="6.3" y="30.9">H</text>
<text x="114" y="30.9">1 x Sheoak</text>
<text x="201.3" y="30.9">H</text>
<text x="6.1" y="65.5">G</text>
<text x="201.3" y="65.5">G</text>
<text x="6.3" y="100.2">F</text>
<text x="120.9" y="99.7">Drill locking pin holes</text>
<text x="201.6" y="100.2">F</text>
<text x="122.5" y="104.7">after final assemble</text>
<text x="6.3" y="134.8">E</text>
<text x="201.3" y="134.8">E</text>
<text x="54.2" y="140.9">Hour hand drive shaft ,</text>
<text x="67.2" y="146">1 x Jarrah</text>
<text x="6.1" y="169.5">D</text>
<text x="201.3" y="169.5">D</text>
<text x="6.1" y="204.2">C</text>
<text x="119.3" y="205.8">End cap locking pin,</text>
<text x="201.3" y="204.2">C</text>
<text x="129.9" y="211">4 x Jarrah</text>
<text x="6.3" y="238.6">B</text>
<text x="201.3" y="238.6">B</text>
<text x="71.7" y="256.8">Drive shaft end cap,</text>
<text x="81.8" y="261.8">1 x Jarrah</text>
<text x="6.3" y="273.2">A</text>
<text x="15.9" y="274.5">c</text>
<text x="201.3" y="273.2">A</text>
<text x="20.9" y="291.2">8</text>
<text x="44.7" y="291.2">7</text>
<text x="68.5" y="291.2">6</text>
<text x="92.3" y="291.2">5</text>
<text x="115.9" y="291.2">4</text>
<text x="139.7" y="291.2">3</text>
<text x="163.5" y="291.2">2</text>
<text x="187.3" y="291.2">1</text>
</g>
<g font-size="2.9">
<text x="182" y="22.9">7.00</text>
<text x="12.7" y="48.1">Ø 74.53</text>
<text x="90.2" y="62.9">Ø 30.17</text>
<text x="151.3" y="71.6">Ø 9.60</text>
<text x="89.2" y="96">Ø 13.91</text>
<text x="162.2" y="136.4" transform="rotate(-90 162.2 136.4)">96.00</text>
<text x="68.8" y="153.9">Ø 13.42</text>
<text x="75.7" y="152">3.50</text>
<text x="140.2" y="152">Ø 14.00</text>
<text x="34.4" y="156">10.00</text>
<text x="159" y="161.3">Ø 1.50</text>
<text x="32.3" y="182.5" transform="rotate(-90 32.3 182.5)">5.39</text>
<text x="45.8" y="183.8" transform="rotate(-90 45.8 183.8)">8.00</text>
<text x="69.1" y="185.6">54.00</text>
<text x="78.3" y="185.9">10.00</text>
<text x="107.9" y="181.2">Ø 24.00</text>
<text x="62.2" y="190.7">40.00</text>
<text x="75.9" y="201">12.00</text>
<text x="66.4" y="207.9">Ø 1.50</text>
<text x="92.3" y="222.7">Ø 8.56</text>
<text x="107.7" y="225.1">Ø 13.42</text>
<text x="86.3" y="249.9">3.50</text>
<text x="114.6" y="248.1">Ø 20.00</text>
<text x="22" y="266.6">CLOCKWORK ART</text>
<text x="16.9" y="270.6">Wooden Grandfather Clock</text>
<text x="20.4" y="274.5">Nick Andronis 1999-2001</text>
<text x="32.3" y="280.6">NICK ANDRONIS</text>
<text x="65.1" y="280.1">mm</text>
<text x="80.7" y="280.1">09-04-1</text>
<text x="118.8" y="280.1">Hour Drive, Parts</text>
<text x="164.3" y="280.1">1</text>
<text x="31.7" y="285.7">September 2001</text>
<text x="82" y="285.7">1:1</text>
<text x="104.2" y="285.7">Parts = 7</text>
<text x="149" y="285.7">1 OF 1</text>
</g>
<g font-size="2.1">
<text x="64.8" y="274.8">SIZE</text>
<text x="80.7" y="274.8">FSCM NO</text>
<text x="125.1" y="274.8">DWG NO</text>
<text x="163" y="274.8">REV</text>
<text x="11.1" y="280.4">DRAWN</text>
<text x="11.1" y="285.4">ISSUED</text>
<text x="62.7" y="285.4">SCALE</text>
<text x="125.7" y="285.4">SHEET</text>
</g>
</svg>
